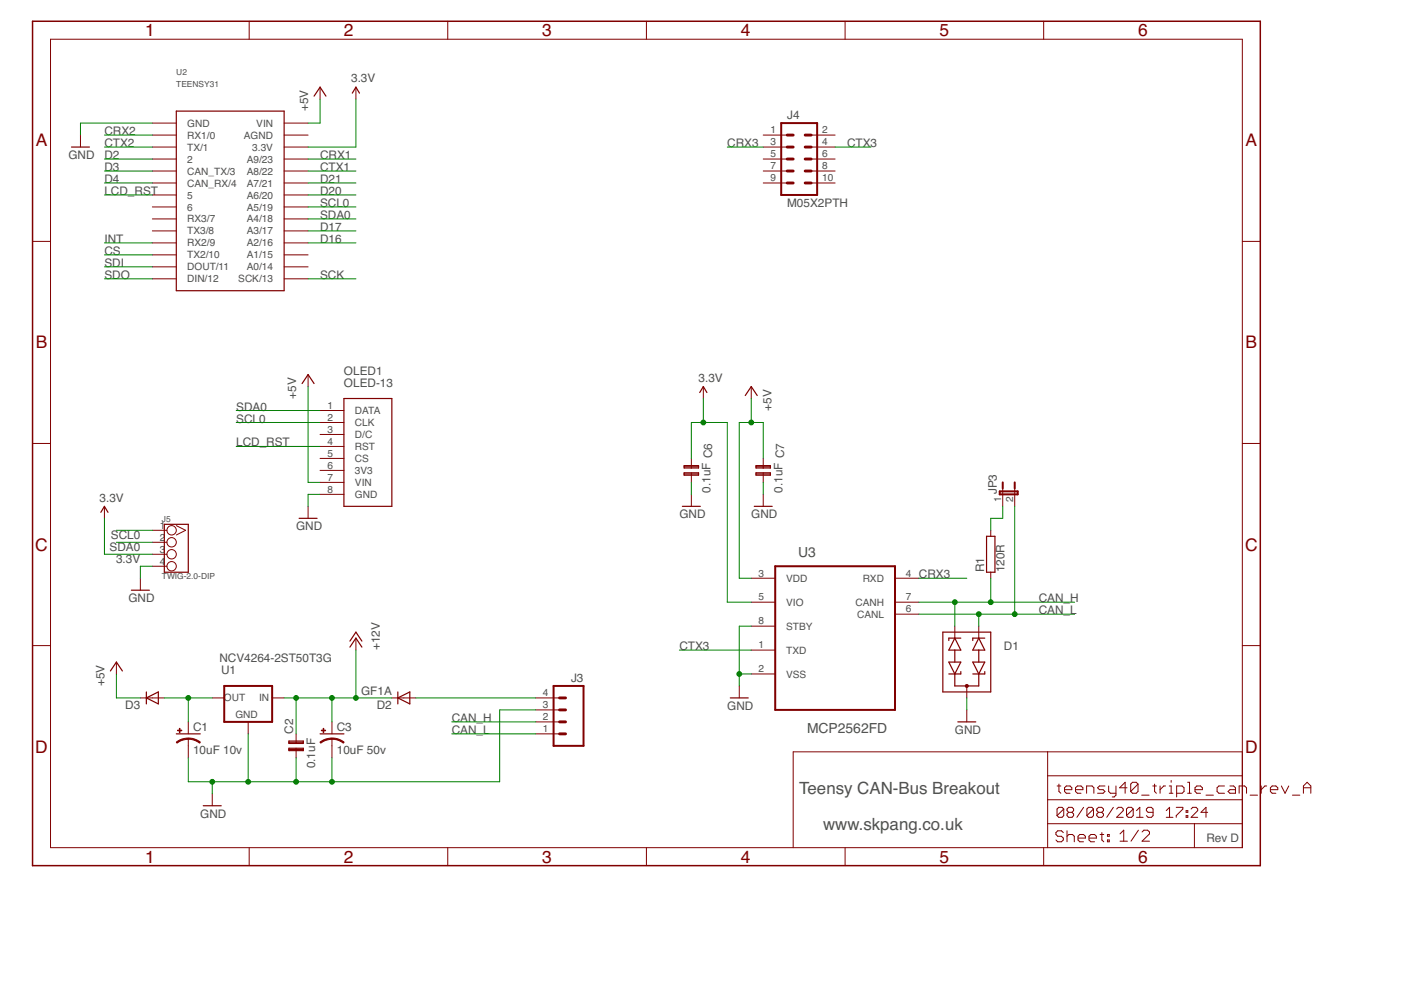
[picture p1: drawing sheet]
<svg xmlns="http://www.w3.org/2000/svg" width="297mm" height="210mm" viewBox="0 0 297 210" stroke-linecap="round" stroke-linejoin="round" font-family="sans-serif">
<g fill="none" stroke="#800000" stroke-width=".21">
<path d="M10.7 8.3h252.7v171.4h-252.7zM52.8 4.5v3.8M67.9 18.5v2.5M75.5 18.5v2.5M94.9 4.5v3.8M137.1 4.5v3.8M179.2 4.5v3.8M221.3 4.5v3.8M17.1 28.6v2.6M32.3 38.8h5.1M32.3 36.3h5.1M32.3 33.7h5.1"/>
<path d="M32.3 31.2h5.1M32.3 28.6h5.1M32.3 26.1h5.1M60.2 38.8h5.1M60.2 36.3h5.1M60.2 33.7h5.1M60.2 31.2h5.1M60.2 28.6h5.1M60.2 26.1h5.1M161.8 38.8h5.1M161.8 36.3h5.1M161.8 33.7h5.1"/>
<path d="M161.8 31.2h5.1M161.8 28.6h5.1M172 38.8h5.1M172 36.3h5.1M172 33.7h5.1M172 31.2h5.1M172 28.6h5.1M6.9 51.2h3.8M32.3 54h5.1M32.3 51.5h5.1M32.3 49h5.1M32.3 46.4h5.1"/>
<path d="M32.3 43.9h5.1M32.3 41.3h5.1M32.3 56.6h5.1M32.3 59.1h5.1M60.2 54h5.1M60.2 51.5h5.1M60.2 49h5.1M60.2 46.4h5.1M60.2 43.9h5.1M60.2 41.3h5.1M60.2 56.6h5.1M60.2 59.1h5.1"/>
<path d="M263.4 51.2h3.8M65.3 79.4v2.6M6.9 94h3.8M67.9 87h5M67.9 89.6h5M67.9 92.1h5M67.9 94.7h5M67.9 97.2h5M67.9 99.7h5M146.6 97.2v2M149.1 82v2.5M159.3 82v2.5"/>
<path d="M161.8 97.2v2M263.4 94h3.8M22.1 107.4v2.5M32.3 112.4h3.1M32.3 115h3.1M32.3 117.5h3.1M37.4 111.4l1.9 1-1.9 1M65.3 107.4v2.5M67.9 102.3h5M67.9 104.8h5M146.6 100.2v2.1M146.6 104.8v2.6"/>
<path d="M161.8 100.2v2.1M161.8 104.8v2.6M210.1 112.4v1.3M212.6 103.5v3.9M215.1 103.5v3.9M6.9 136.9h3.8M29.8 122.6v2.5M32.3 120.1h3.1M75.5 135.3v2.5M159.3 132.8h5.1M159.3 137.8h5.1M159.3 122.6h5.1"/>
<path d="M159.3 127.7h5.1M189.8 122.6h5M189.8 130.2h5M189.8 127.7h5M202.4 132.8v2.5M207.5 132.8v2.5M210.1 121.3v1.3M263.4 136.9h3.8M24.7 140.4v2.5M29.8 148h5M39.9 153.1v2.5M39.9 156.6v4.1"/>
<path d="M45 148h2.5M52.6 153.1v2.5M57.7 148h2.5M62.8 155.6v2M62.8 158.6v2.1M70.4 153.1v2.5M70.4 156.6v4.1M83.1 148h5.1M113.6 148h5M113.6 155.6h5M113.6 153.1h5M113.6 150.5h5"/>
<path d="M156.7 145.4v2.6M159.3 142.9h5.1M205 145.4v2.6M205 150.5v2.6M222.1 159.4v20.3M263.4 159.4h-95.2v20.3M45 168.3v2.5M52.8 179.7v3.8M94.9 179.7v3.8M137.1 179.7v3.8M179.2 179.7v3.8M221.3 179.7v3.8"/>
<path d="M222.1 174.6h41.3M222.1 169.6h41.3M222.1 164.5h41.3M224.1 166.6h.8M224.5 166.2v1.6l.4 .4M225.4 176.5l-.4-.4h-.7l-.4 .4v.4l.4 .4h.7l.4 .4v.4l-.4 .4h-.7l-.4-.4M225.5 171.5l-.3-.3h-.7l-.4 .3v1.4M225.5 171.5v1.4l-.3 .4h-.7l-.4-.4M225.5 171.5l-1.4 1.4M225.7 167.4h1.5v-.4l-.3-.4h-.8l-.4 .4v.8l.4 .4h.8M226.2 176.1v2.4M226.2 177.3l.4-.4h.8l.4 .4v1.2"/>
<path d="M226.6 172.2l-.4-.3v-.4l.4-.3h.7l.3 .3v.4l-.3 .3M226.6 172.2l-.4 .4v.3l.4 .4h.7l.3-.4v-.3l-.3-.4M226.6 172.2h.7M228 167.4h1.6v-.4l-.4-.4h-.8l-.4 .4v.8l.4 .4h.8M228.6 177.7h1.5v-.4l-.4-.4h-.8l-.3 .4v.8l.3 .4h.8M229.7 171.2l-1.4 2.1M230.4 168.2v-1.6h1.1l.4 .4v1.2M230.9 177.7h1.6v-.4l-.4-.4h-.8l-.4 .4v.8l.4 .4h.8M231.8 171.5l-.3-.3h-.7l-.4 .3v1.4M231.8 171.5v1.4l-.3 .4h-.7l-.4-.4M231.8 171.5l-1.4 1.4M232.9 172.2l-.4-.3v-.4l.4-.3h.7l.4 .3v.4l-.4 .3"/>
<path d="M232.9 172.2l-.4 .4v.3l.4 .4h.7l.4-.4v-.3l-.4-.4M232.9 172.2h.7M233.2 176.9h.8M233.6 176.5v1.6l.4 .4M234.3 166.6h-1.2l-.4 .4 .4 .4h.8l.4 .4-.4 .4h-1.2M234.8 176.9h.4v.4h-.4zM234.8 178.1h.4v.4h-.4zM235.1 166.6v1.2l.3 .4h1.2M236.1 171.2l-1.4 2.1M236.6 166.6v2l-.4 .4h-.4M236.7 171.5l.4-.3h.7l.3 .3v.4l-1.4 1.4h1.4M237.5 176.8l.8-.8v2.4"/>
<path d="M237.5 178.4h1.5M239 167h-1.6l1.1-1.1v2.3M240.3 171.5l-.4-.3h-.7l-.4 .3v1.4M240.3 171.5v1.4l-.4 .4h-.7l-.4-.4M240.3 171.5l-1.5 1.4M241 173.3h1.4M241 171.9l.7-.7v2.1M241.3 166.2v1.6l-.4 .4h-.8l-.4-.4M241.3 166.2l-.4-.3h-.8l-.4 .3v1.6M241.3 166.2l-1.6 1.6M241.4 176l-1.6 2.4M242.1 168.6h1.5"/>
<path d="M242.1 176.4l.4-.4h.8l.4 .4v.4l-1.6 1.6h1.6M244.4 166.6h.8M244.5 172.2h-1.1l-.3-.3v-.4l.3-.3h.7l.4 .3v1.4l-.4 .4h-.7l-.3-.4M244.8 166.2v1.6l.4 .4M246 166.6v1.6M247.1 166.6h-.4l-.7 .8M247.3 173.3h1.4M247.3 171.9l.7-.7v2.1M247.9 166.6h.4v1.6M247.9 168.2h.8M248.3 165.5v.4M249.4 171.2h1.4v.3l-1.4 1.4v.4"/>
<path d="M249.5 168.2h1.1l.4-.4v-.8l-.4-.4h-1.1v2.4M251.5 172.9h.3v.4h-.3zM251.5 171.9h.3v.3h-.3zM251.8 168.2h.8M251.8 165.9h.4v2.3M252.5 171.5l.4-.3h.7l.3 .3v.4l-1.4 1.4h1.4M253.2 174.6v5.1M253.4 167.4h1.5v-.4l-.4-.4h-.8l-.3 .4v.8l.3 .4h.8M255.7 168.6h1.6M256.1 172.2h-1.5l1.1-1v2.1M259.6 166.6h-1.2l-.4 .4v.8l.4 .4h1.2M260.8 166.6h.8l.3 .4v1.2h-1.1l-.4-.4 .4-.4h1.1"/>
<path d="M262.7 168.2v-1.6h1.2l.4 .4v1.2M265 168.6h1.6M267.4 166.6v1.6M268.6 166.6h-.4l-.8 .8M269.3 167.4h1.6v-.4l-.4-.4h-.8l-.4 .4v.8l.4 .4h.8M271.7 166.6l.8 1.6 .7-1.6M274 168.6h1.6M276.4 167h1.5M276.4 168.2v-1.6l.7-.7 .8 .7v1.6"/>
<circle cx="36.4" cy="112.4" r=".99"/>
<circle cx="36.4" cy="115" r=".99"/>
<circle cx="36.4" cy="117.5" r=".99"/>
<circle cx="36.4" cy="120.1" r=".99"/>
</g>
<path d="M6.9 4.5h260.3v179h-260.3z" fill="none" stroke="#800000" stroke-width=".32"/>
<g fill="none" stroke="#800000" stroke-width=".25">
<path d="M74.7 19.7l.8-1.2 .7 1.2M15.2 31.2h3.8M37.4 23.6h22.8v38h-22.8zM66.6 20.4l1.3-1.9 1.2 1.9M64.1 81.3l1.2-1.9 1.3 1.9M72.9 84.5h10.2v22.9h-10.2zM145.1 98.7h3v.5h-3zM145.1 99h3M148.4 83.2l.7-1.2 .8 1.2M158 83.9l1.3-1.9 1.2 1.9M160.3 98.7h3v.5h-3zM160.3 99h3"/>
<path d="M21.4 108.6l.7-1.2 .8 1.2M34.8 111.2h5.1v10.1h-5.1zM63.4 109.9h3.8M144.7 107.4h3.8M145.1 100.2h3v.6h-3zM145.1 100.5h3M159.9 107.4h3.8M160.3 100.2h3v.6h-3zM160.3 100.5h3M209.2 113.7h1.7v7.6h-1.7zM27.9 125.1h3.8M74.2 137.2l1.3-1.9 1.2 1.9"/>
<path d="M74.2 135.9l1.3-1.9 1.2 1.9M199.9 134h10.2v12.7h-10.2zM202.4 135.3l1.3 2.5h-2.5zM202.4 137.8v2.6M203.7 135.3h-2.5v.5M207.5 135.3l1.3 2.5h-2.6zM207.5 137.8v2.6M208.8 135.3h-2.6v.5M23.4 142.3l1.3-1.9 1.3 1.9M31 148l2.6-1.3v2.5zM31 146.7v2.5M37.4 155.6h5.1"/>
<path d="M61.3 158.6h3v.6h-3zM61.3 157.1h3v.5h-3zM61.3 158.9h3M61.3 157.4h3M67.9 155.6h5M84.3 148l2.6-1.3v2.5zM84.3 146.7v2.5M154.8 148h3.8M201.2 140.4h2.5l-1.3 2.5zM202.4 142.9v2.5h5.1v-2.5M203.1 153.1h3.8M203.7 142.4v.5h-2.5"/>
<path d="M206.2 140.4h2.6l-1.3 2.5zM208.8 142.4v.5h-2.6M43.1 170.8h3.8"/>
</g>
<path d="M165.6 26.1h7.6v15.2h-7.6zM212 104.2h3.8v.6h-3.8zM212.6 102.3v1.2M215.1 102.3v1.2M164.4 120.1h25.4v30.4h-25.4zM47.5 145.4h10.2v7.7h-10.2zM117.4 145.4h6.3v12.7h-6.3z" fill="none" stroke="#800000" stroke-width=".42"/>
<g fill="#800000" stroke="#800000" stroke-width=".21">
<path d="M39.9 156.5l1.4 .2 1.2 .7-.2 .2-1.4-.7-1-.2z" fill-rule="evenodd"/>
<path d="M37.4 157.4l1.2-.7 1.3-.2v.2l-1.5 .3-.9 .6z" fill-rule="evenodd"/>
<path d="M70.4 156.5l1.4 .2 1.2 .7-.2 .2-1.4-.7-1-.2z" fill-rule="evenodd"/>
<path d="M67.8 157.4l1.2-.7 1.4-.2v.2l-1.5 .3-.9 .6z" fill-rule="evenodd"/>
<circle cx="205" cy="145.4" r=".32"/>
</g>
<g fill="#800000" stroke="#800000" stroke-width=".21">
<path d="M37.7 154.8h.8v.1h-.8z"/>
<path d="M38 154.4h.2v.9h-.2z"/>
<path d="M68.1 154.8h.9v.1h-.9z"/>
<path d="M68.5 154.4h.1v.9h-.1z"/>
</g>
<g fill="none" stroke="#800000" stroke-width=".61">
<path d="M166.9 33.7h1.3M166.9 36.3h1.3M166.9 38.8h1.3M166.9 28.6h1.3M166.9 31.2h1.3M170.7 33.7h1.3M170.7 36.3h1.3M170.7 38.8h1.3M170.7 28.6h1.3M170.7 31.2h1.3M118.6 150.5h1.3M118.6 153.1h1.3"/>
<path d="M118.6 155.6h1.3M118.6 148h1.3"/>
</g>
<g fill="none" stroke="#008000" stroke-width=".21">
<path d="M22.1 28.6h10.2M22.1 31.2h10.2M22.1 38.8h10.2M22.1 36.3h10.2M22.1 33.7h10.2M32.3 26.1h-15.2v2.5M65.3 38.8h10.2M65.3 36.3h10.2M65.3 33.7h10.2M67.9 21v5.1h-2.6M75.5 21v10.2h-10.2M154.2 31.2h7.6"/>
<path d="M177.1 31.2h7.6M22.1 59.1h10.2M22.1 51.5h10.2M22.1 41.3h10.2M22.1 56.6h10.2M22.1 54h10.2M65.3 59.1h10.2M65.3 51.5h10.2M65.3 49h10.2M65.3 41.3h10.2M65.3 43.9h10.2M65.3 46.4h10.2"/>
<path d="M50.1 89.6h17.8M50.1 94.7h17.8M50.1 87h17.8M65.3 82v20.3h2.6M146.6 97.2v-7.6h7.6v38.1h5.1M149.1 84.5v5.1M159.3 84.5v5.1M161.8 97.2v-7.6h-5.1v33h2.6M22.1 109.9v7.6h10.2M24.7 112.4h7.6M24.7 115h7.6M67.9 104.8h-2.6v2.6"/>
<path d="M146.6 102.3v2.5M161.8 102.3v2.5M212.6 107.4v2.5h-2.5v2.5M215.1 107.4v22.8M32.3 120.1h-2.5v2.5M75.5 137.8v10.2M144 137.8h15.3M159.3 132.8h-2.6v12.6M194.8 122.6h10.2M194.8 127.7h33M194.8 130.2h33M202.4 127.7v5.1"/>
<path d="M207.5 130.2v2.6M210.1 122.6v5.1M24.7 142.9v5.1h5.1M34.8 148h10.2M39.9 148v5.1M52.6 155.6v10.2M60.2 148h22.9M62.8 148v7.6M70.4 148v5.1M88.2 148h25.4M95.8 153.1h17.8M95.8 155.6h17.8"/>
<path d="M113.6 150.5h-7.7v15.3h-66v-5.1M156.7 142.9h2.6M205 148v2.5M45 165.8v2.5M62.8 160.7v5.1M70.4 160.7v5.1"/>
</g>
<g fill="#008000" stroke="#008000" stroke-width=".21">
<circle cx="52.6" cy="165.8" r=".51"/>
<circle cx="70.4" cy="165.8" r=".51"/>
<circle cx="62.8" cy="165.8" r=".51"/>
<circle cx="45" cy="165.8" r=".51"/>
<circle cx="156.7" cy="142.9" r=".51"/>
<circle cx="159.3" cy="89.6" r=".51"/>
<circle cx="149.1" cy="89.6" r=".51"/>
<circle cx="75.5" cy="148" r=".51"/>
<circle cx="62.8" cy="148" r=".51"/>
<circle cx="70.4" cy="148" r=".51"/>
<circle cx="210.1" cy="127.7" r=".51"/>
<circle cx="202.4" cy="127.7" r=".51"/>
<circle cx="215.1" cy="130.2" r=".51"/>
<circle cx="207.5" cy="130.2" r=".51"/>
<circle cx="39.9" cy="148" r=".51"/>
</g>
<g font-size="3.7" fill="#800000">
<text x="30.8" y="7.7">1</text>
<text x="72.9" y="7.7">2</text>
<text x="115" y="7.7">3</text>
<text x="157.1" y="7.7">4</text>
<text x="199.2" y="7.7">5</text>
<text x="241.3" y="7.7">6</text>
<text x="7.6" y="31">A</text>
<text x="264.1" y="31">A</text>
<text x="7.6" y="73.9">B</text>
<text x="264.1" y="73.9">B</text>
<text x="7.5" y="116.7">C</text>
<text x="264" y="116.7">C</text>
<text x="7.5" y="159.6">D</text>
<text x="264" y="159.6">D</text>
<text x="30.8" y="182.9">1</text>
<text x="72.9" y="182.9">2</text>
<text x="115" y="182.9">3</text>
<text x="157.1" y="182.9">4</text>
<text x="199.2" y="182.9">5</text>
<text x="241.3" y="182.9">6</text>
</g>
<g font-size="3.6" fill="#505050">
<text x="169.4" y="168.3">Teensy CAN-Bus Breakout</text>
<text x="174.5" y="175.9">www.skpang.co.uk</text>
</g>
<g font-size="2.9" fill="#505050">
<text x="169.3" y="118.1">U3</text>
<text x="171.1" y="155.5">MCP2562FD</text>
</g>
<g font-size="2.5" fill="#505050">
<text x="74.5" y="17.5">3.3V</text>
<text x="65.3" y="23.6" transform="rotate(-90 65.3 23.6)">+5V</text>
<text x="22.1" y="28.6">CRX2</text>
<text x="166.9" y="25.3">J4</text>
<text x="14.5" y="33.7">GND</text>
<text x="22.1" y="31.2">CTX2</text>
<text x="22.1" y="33.7">D2</text>
<text x="67.8" y="33.7">CRX1</text>
<text x="154.2" y="31.2">CRX3</text>
<text x="179.6" y="31.2">CTX3</text>
<text x="22.1" y="38.8">D4</text>
<text x="22.1" y="36.3">D3</text>
<text x="22.1" y="41.3">LCD_RST</text>
<text x="67.8" y="36.3">CTX1</text>
<text x="67.8" y="38.8">D21</text>
<text x="67.8" y="41.3">D20</text>
<text x="67.8" y="43.9">SCL0</text>
<text x="67.8" y="46.4">SDA0</text>
<text x="166.9" y="43.9">M05X2PTH</text>
<text x="22.1" y="51.5">INT</text>
<text x="67.8" y="51.5">D16</text>
<text x="67.8" y="49">D17</text>
<text x="22.1" y="59.1">SDO</text>
<text x="22.1" y="56.6">SDI</text>
<text x="22.1" y="54">CS</text>
<text x="67.8" y="59.1">SCK</text>
<text x="72.9" y="82">OLED-13</text>
<text x="72.9" y="79.4">OLED1</text>
<text x="148.1" y="80.9">3.3V</text>
<text x="50.1" y="89.6">SCL0</text>
<text x="50.1" y="87">SDA0</text>
<text x="62.8" y="84.5" transform="rotate(-90 62.8 84.5)">+5V</text>
<text x="163.6" y="87" transform="rotate(-90 163.6 87)">+5V</text>
<text x="50.1" y="94.7">LCD_RST</text>
<text x="21.1" y="106.3">3.3V</text>
<text x="150.6" y="104.5" transform="rotate(-90 150.6 104.5)">0.1uF C6</text>
<text x="165.9" y="104.5" transform="rotate(-90 165.9 104.5)">0.1uF C7</text>
<text x="211.3" y="104.8" transform="rotate(-90 211.3 104.8)">JP3</text>
<text x="62.8" y="112.4">GND</text>
<text x="144" y="109.9">GND</text>
<text x="159.3" y="109.9">GND</text>
<text x="23.2" y="116.8">SDA0</text>
<text x="23.5" y="114.2">SCL0</text>
<text x="24.6" y="119.3">3.3V</text>
<text x="194.8" y="122.6">CRX3</text>
<text x="208.7" y="121.3" transform="rotate(-90 208.7 121.3)">R1</text>
<text x="213" y="121.3" transform="rotate(-90 213 121.3)">120R</text>
<text x="27.2" y="127.7">GND</text>
<text x="220.2" y="127.7">CAN_H</text>
<text x="220.2" y="130.2">CAN_L</text>
<text x="80.5" y="137.8" transform="rotate(-90 80.5 137.8)">+12V</text>
<text x="144" y="137.8">CTX3</text>
<text x="212.9" y="137.9">D1</text>
<text x="46.5" y="140.4">NCV4264-2ST50T3G</text>
<text x="46.9" y="142.9">U1</text>
<text x="22.1" y="145.4" transform="rotate(-90 22.1 145.4)">+5V</text>
<text x="76.6" y="147.5">GF1A</text>
<text x="121.1" y="144.7">J3</text>
<text x="26.6" y="150.2">D3</text>
<text x="40.9" y="155">C1</text>
<text x="62.1" y="155.6" transform="rotate(-90 62.1 155.6)">C2</text>
<text x="71.4" y="155">C3</text>
<text x="79.9" y="150.2">D2</text>
<text x="95.8" y="153.1">CAN_H</text>
<text x="95.8" y="155.6">CAN_L</text>
<text x="154.2" y="150.5">GND</text>
<text x="202.4" y="155.6">GND</text>
<text x="40.9" y="159.8">10uF 10v</text>
<text x="71.4" y="159.8">10uF 50v</text>
<text x="66.8" y="162.9" transform="rotate(-90 66.8 162.9)">0.1uF</text>
<text x="42.5" y="173.4">GND</text>
<text x="255.8" y="178.5">Rev D</text>
</g>
<g font-size="2.1" fill="#505050">
<text x="39.7" y="29.4">RX1/0</text>
<text x="39.7" y="26.9">GND</text>
<text x="51.7" y="29.4">AGND</text>
<text x="54.3" y="26.9">VIN</text>
<text x="163.4" y="28.3">1</text>
<text x="174.3" y="28.3">2</text>
<text x="39.7" y="34.5">2</text>
<text x="39.7" y="31.9">TX/1</text>
<text x="52.3" y="34.5">A9/23</text>
<text x="53.5" y="31.9">3.3V</text>
<text x="163.4" y="35.9">7</text>
<text x="163.4" y="33.4">5</text>
<text x="163.4" y="30.8">3</text>
<text x="174.3" y="35.9">8</text>
<text x="174.3" y="33.4">6</text>
<text x="174.3" y="30.8">4</text>
<text x="39.7" y="39.6">CAN_RX/4</text>
<text x="39.7" y="37">CAN_TX/3</text>
<text x="52.3" y="37">A8/22</text>
<text x="52.3" y="39.6">A7/21</text>
<text x="163.4" y="38.4">9</text>
<text x="174.3" y="38.4">10</text>
<text x="39.7" y="47.2">RX3/7</text>
<text x="39.7" y="44.6">6</text>
<text x="39.7" y="42.1">5</text>
<text x="52.3" y="42.1">A6/20</text>
<text x="52.3" y="44.6">A5/19</text>
<text x="52.3" y="47.2">A4/18</text>
<text x="39.7" y="52.3">RX2/9</text>
<text x="39.7" y="49.7">TX3/8</text>
<text x="52.3" y="49.7">A3/17</text>
<text x="52.3" y="52.3">A2/16</text>
<text x="39.7" y="54.8">TX2/10</text>
<text x="39.7" y="57.3">DOUT/11</text>
<text x="39.7" y="59.9">DIN/12</text>
<text x="50.5" y="59.9">SCK/13</text>
<text x="52.3" y="54.8">A1/15</text>
<text x="52.3" y="57.3">A0/14</text>
<text x="69.4" y="86.7">1</text>
<text x="69.4" y="89.2">2</text>
<text x="75.3" y="87.8">DATA</text>
<text x="69.4" y="91.8">3</text>
<text x="69.4" y="94.3">4</text>
<text x="75.3" y="90.3">CLK</text>
<text x="75.3" y="92.9">D/C</text>
<text x="75.3" y="95.4">RST</text>
<text x="69.4" y="96.8">5</text>
<text x="69.4" y="99.4">6</text>
<text x="69.4" y="101.9">7</text>
<text x="75.3" y="98">CS</text>
<text x="75.3" y="100.5">3V3</text>
<text x="69.4" y="104.5">8</text>
<text x="75.3" y="103">VIN</text>
<text x="75.3" y="105.6">GND</text>
<text x="212.2" y="106.4" transform="rotate(-90 212.2 106.4)">1</text>
<text x="214.8" y="106.4" transform="rotate(-90 214.8 106.4)">2</text>
<text x="33.9" y="112.1">1</text>
<text x="33.9" y="114.6">2</text>
<text x="33.9" y="117.2">3</text>
<text x="33.9" y="119.7">4</text>
<text x="160.8" y="122.2">3</text>
<text x="166.7" y="123.4">VDD</text>
<text x="182.9" y="123.4">RXD</text>
<text x="192.1" y="122.2">4</text>
<text x="160.8" y="127.3">5</text>
<text x="166.7" y="128.4">VIO</text>
<text x="181.4" y="128.4">CANH</text>
<text x="181.7" y="131">CANL</text>
<text x="192.1" y="129.9">6</text>
<text x="192.1" y="127.3">7</text>
<text x="160.8" y="132.4">8</text>
<text x="160.8" y="137.5">1</text>
<text x="166.7" y="133.5">STBY</text>
<text x="160.8" y="142.6">2</text>
<text x="166.7" y="138.6">TXD</text>
<text x="166.7" y="143.7">VSS</text>
<text x="47.5" y="148.6">OUT</text>
<text x="54.9" y="148.6">IN</text>
<text x="115.1" y="147.6">4</text>
<text x="49.9" y="152.3">GND</text>
<text x="115.1" y="155.2">1</text>
<text x="115.1" y="152.7">2</text>
<text x="115.1" y="150.2">3</text>
</g>
<g font-size="1.8" fill="#505050">
<text x="37.4" y="15.9">U2</text>
<text x="37.4" y="18.5">TEENSY31</text>
<text x="34.3" y="110.7">J5</text>
<text x="34.3" y="122.8">TWIG-2.0-DIP</text>
</g>
</svg>
